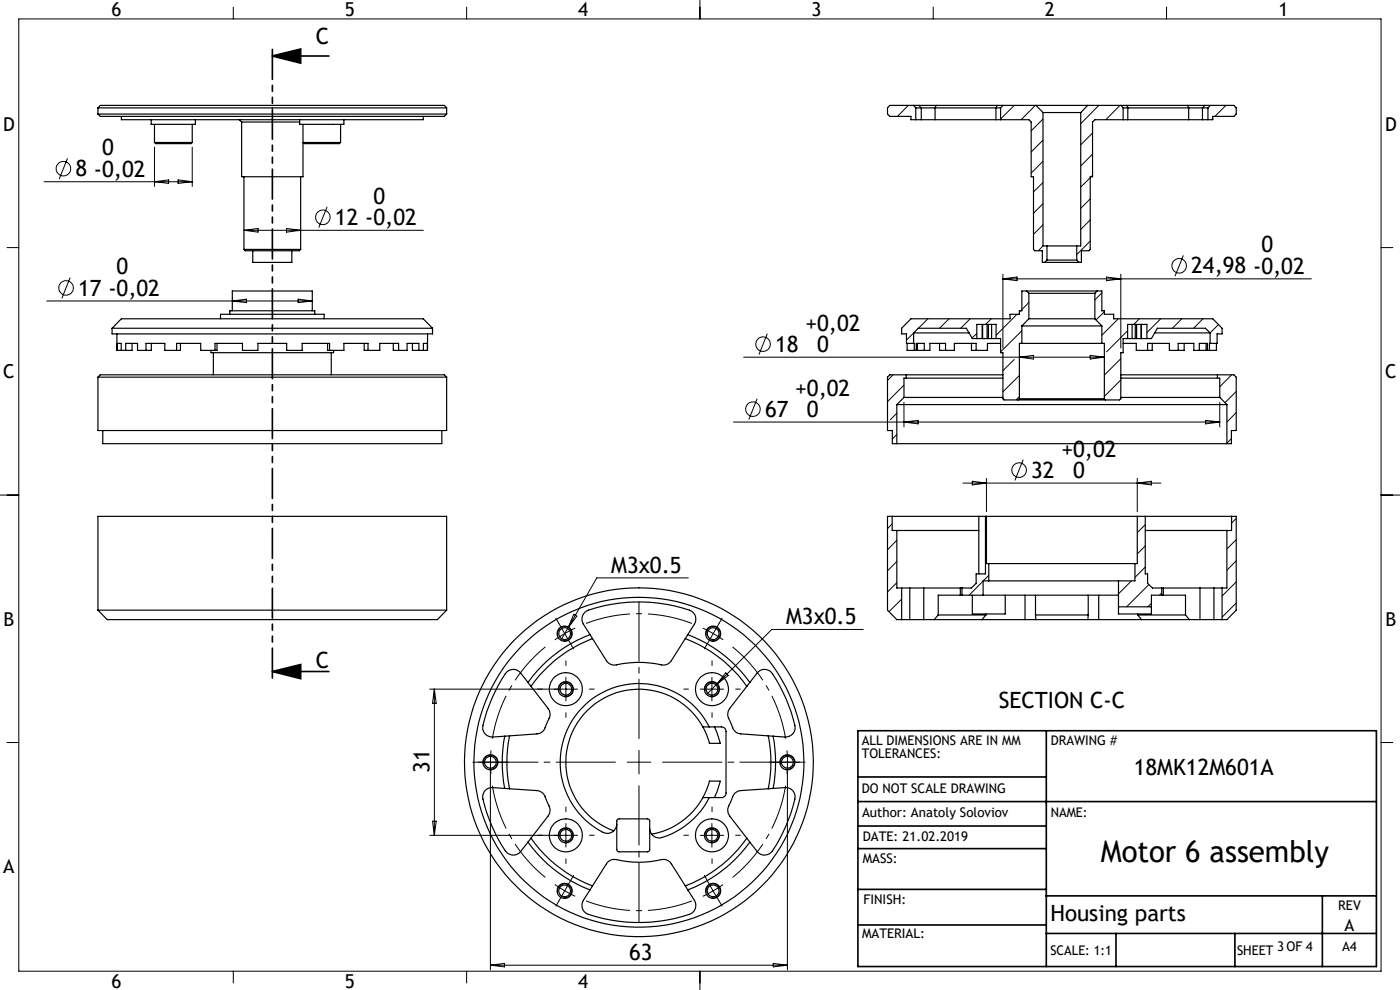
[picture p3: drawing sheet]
<svg xmlns="http://www.w3.org/2000/svg" width="297mm" height="210mm" viewBox="0 0 297 210" stroke-linecap="round" stroke-linejoin="round" font-family="sans-serif">
<g fill="none" stroke="#000" stroke-width=".21">
<path d="M4 4h289v202h-289zM49.5 1.5v2.5M99 1.5v2.5M148.5 0v4M198 1.5v2.5M247.5 1.5v2.5M9.3 38.6h31.5M14.3 33.6l-1.7 4.4M32.8 31.2v8.3M32.8 38.6l3-.4v.7zM37.8 38.2l3 .4-3 .3zM40.8 31.2v8.3"/>
<path d="M192.7 22.4l-2.3 2.3M194.3 25.3l-.1 .1M215.2 22.4l-2.9 2.9M219.6 22.4l-3 3M221.3 25.3l-2.5 2.5M221.3 29.7l-2.5 2.5M221.3 34.2l-2.5 2.5M221.3 38.7l-2 2M231.3 37.7l-2 2M231.8 28.2l-2.5 2.5M231.8 32.7l-2.5 2.5M231.8 37.2l-.3 .3"/>
<path d="M233.1 22.4l-3.8 3.8M237.6 22.4l-3 3M257.3 25.1l-.3 .3M260.1 22.4l-2.4 2.3M1.5 52.5h2.5M14.9 58.9l-1.8 4.4M51.8 48.9h38M51.8 48.9l3-.4v.7zM60.8 48.5l3 .4-3 .3zM69.4 43.9l-1.8 4.4M212.8 58.2v15.6M212.8 59.2h65.4"/>
<path d="M212.8 59.2l3-.4v.7zM221.3 43.2l-2 2M221.3 47.7l-2 2M221.3 52.2l-1 1M231.3 42.2l-2 2M231.3 46.7l-2 2M231.3 51.1l-2.9 2.9M234.7 58.8l3.1 .4-3.1 .3zM237.8 58.2v15.6M251 54.2l-1.7 4.4M293 52.5h2.5M9.9 63.8h56.4"/>
<path d="M49.3 63.8l3-.3v.7zM63.3 63.5l3 .3-3 .4zM157.8 75.8h76.5M162.8 70.8l-1.8 4.4M189.4 79.5l-1.1 1.2M193.8 70.7l-1.5 1.4M196.9 67.6l-2.1 2M201.3 67.6l-2 2M205.8 67.6l-2 2M207.2 70.7l-1 1M210.3 67.6l-1.2 1.2M215.2 76.3l-2.4 2.3"/>
<path d="M215.8 66.7l-4.5 4.4M216.3 75.8l3-.4v.8zM216.3 79.6l-3.5 3.5M216.5 65.9l-.2 .3M216.8 70.2l-4.5 4.4M218.3 64.2l-1.5 1.5M231.3 75.4l3 .4-3 .4zM233.8 62.1l-1.5 1.5M234.3 66.1l-1.8 1.8M237.2 67.6l-3.4 3.5M237.8 76.1l-3.5 3.5M239.2 70.2l-4.5 4.4"/>
<path d="M241.7 67.6l-1.2 1.2M246.2 67.6l-2.9 2.9M250.7 67.6l-2 2M255.2 67.6l-2 2M258.5 68.9l-1.8 1.7M261.3 79.5l-2.5 2.5M155.6 89.5h103.2M160.6 84.6l-1.7 4.4M190.3 87.7l-1.4 1.3M190.3 92.2l-1 .9M191.8 85.3v5.2M191.8 89.5l3-.3v.7z"/>
<path d="M191.8 81.7l-3.5 3.5M216.3 84.1l-.8 .7M217.1 97.5l-1.8 4.4M237.8 80.6l-3.5 3.5M255.8 89.2l3 .3-3 .4zM258.8 85.3v5.2M261.2 93.1l-.9 .9M262.3 83l-2.4 2.4M262.3 87.5l-2 2M0 105h4M189.3 111.1l-1 1M190.3 114.6l-2 2"/>
<path d="M190.3 119.1l-2 2M204.3 102.5h42M206.3 102.1l3 .4-3 .4zM209.3 101.5v7M209.3 113.6l-.2 .2M209.3 118.1l-.2 .2M241.3 101.5v7M241.3 102.5l3-.4v.8zM243 111.3l-1.7 1.7M243 115.8l-1.7 1.7M262.3 110l-1 1M262.3 114.5l-2 1.9"/>
<path d="M262.3 118.9l-2 2.1M293 105h4M118.3 134.8a1.5 1.5 0 0 1 1.3-1.9 1.5 1.5 0 0 1 1.7 1.6 1.5 1.5 0 0 1-1.9 1.3M120.5 133.1l-1.5 2.6M121.7 130.3l.7 .4-1.9 2.4zM146 122.6h-19.4l-6.1 10.5M149.8 134.8a1.5 1.5 0 0 1 1.3-1.9 1.5 1.5 0 0 1 1.7 1.6 1.5 1.5 0 0 1-1.9 1.3M183.1 133.5h-19.4l-13.7 13.7M190.3 123.6l-2 2M191.3 127.1l-2.7 2.6M208.6 123.3l-3 3M209.8 122.1l-1.2 1.1"/>
<path d="M240 123.2l-2.7 2.8M243 120.3l-2.2 2.2M243.7 124l-4.7 4.7M244.3 128l-.8 .7M246.5 125.8l-.5 .5M262.3 123.4l-3 3M262.3 127.9l-3 3M1.5 157.5h2.5M91.2 146.2h31.3M92.1 146.2v31M92.1 146.2l.4 3h-.7zM118.6 146.6a1.5 1.5 0 0 1 1.3-1.9 1.5 1.5 0 0 1 1.6 1.6 1.5 1.5 0 0 1-1.8 1.3"/>
<path d="M120.1 143.7v5M148.6 146.2h4.9M149.6 146.6a1.51 1.51 0 0 1 1.3-1.9 1.51 1.51 0 0 1 1.6 1.6 1.51 1.51 0 0 1-1.9 1.3M151 143.7v5M154 142.7l.5 .6-2.4 1.8zM293 157.5h2.5M91.2 177.2h31.3M91.8 174.2h.7l-.4 3zM102.6 162.1a1.5 1.5 0 0 1 1.3-1.9 1.5 1.5 0 0 1 1.6 1.6 1.5 1.5 0 0 1-1.9 1.4M104 162.7v43M118.6 177.6a1.5 1.5 0 0 1 1.3-1.9 1.5 1.5 0 0 1 1.6 1.6 1.5 1.5 0 0 1-1.8 1.3M120.1 174.7v5"/>
<path d="M148.6 177.2h4.9M149.6 177.6a1.51 1.51 0 0 1 1.3-1.9 1.51 1.51 0 0 1 1.6 1.6 1.51 1.51 0 0 1-1.9 1.3M151 174.7v5M165.6 162.1a1.5 1.5 0 0 1 1.3-1.9 1.5 1.5 0 0 1 1.6 1.6 1.5 1.5 0 0 1-1.8 1.4M167 162.7v43M118.3 189.4a1.51 1.51 0 0 1 1.3-1.9 1.51 1.51 0 0 1 1.7 1.6 1.51 1.51 0 0 1-1.9 1.3M149.8 189.4a1.51 1.51 0 0 1 1.3-1.9 1.51 1.51 0 0 1 1.7 1.6 1.51 1.51 0 0 1-1.9 1.3M150 186.8l1.3 2.2M151.3 189l-2.2 1.1M151.3 189l1.2 2.1M153.4 187.6l-2.1 1.4M49.5 206v2.5"/>
<path d="M99 206v2.5M104 204.7h63M104 204.7l3-.3v.7zM148.5 206v4M164 204.4l3 .3-3 .4z"/>
<circle cx="13.5" cy="35.8" r="1.54"/>
<circle cx="68.5" cy="46.1" r="1.54"/>
<circle cx="250.2" cy="56.4" r="1.55"/>
<circle cx="14" cy="61.1" r="1.54"/>
<circle cx="161.9" cy="73" r="1.54"/>
<circle cx="159.7" cy="86.8" r="1.54"/>
<circle cx="216.2" cy="99.7" r="1.54"/>
</g>
<g fill="none" stroke="#000" stroke-width=".35">
<path d="M57.7 11.9l6.1-1.5v3zM57.7 11.9h12.1M57.7 142.4l6.1-1.4v3zM57.7 142.4h12.1M182 155h110v50h-110zM222 155v50M182 170h110M182 164.8h40M182 175.2h40M182 196.2h40M182 188.7h40M182 180h40"/>
<path d="M222 190h70M222 198h70M236.7 198v7M262 198v7M280.5 190v15"/>
</g>
<path d="M119.8 134.4l-2.1 1.3M119.8 134.4l2.2-1.2M151.3 134.4l-2.2-1.2M151.3 134.4l2.1 1.3M104.1 161.7l.1 2.5M104.1 161.7l.1-2.5M167.1 161.7l-.1-2.5M167.1 161.7l-.1 2.5M119.8 189l2.2 1.1M119.8 189l-2.1-1.4" fill="none" stroke="#000" stroke-width=".21" stroke-dasharray="15.2 1.3 1.3 1.3" stroke-linecap="butt"/>
<path d="M115.7 137.2a31.5 31.5 0 0 0-11.2 19.5M146.8 132.2a31.5 31.5 0 0 0-22.5 0M166.7 156.7a31.5 31.5 0 0 0-11.3-19.5M104.5 166.7a31.5 31.5 0 0 0 11.2 19.4M124.3 191.1a31.5 31.5 0 0 0 22.5 0M155.4 186.1a31.5 31.5 0 0 0 11.3-19.4" fill="none" stroke="#000" stroke-width=".21" stroke-dasharray="15.2 1.3 1.3 1.3" stroke-dashoffset="5.7" stroke-linecap="butt"/>
<path d="M57.8 9.9v134.5" fill="none" stroke="#000" stroke-width=".35" stroke-dasharray="6.3 1.3 1.3 1.3 1.3 1.3" stroke-dashoffset="-.6"/>
<g fill="none" stroke="#000" stroke-width=".21" stroke-dasharray="15.2 1.3 1.3 1.3">
<path d="M118.6 132.2l-.7-1.1M119.8 134.4l-1.2-2.2M119.8 134.4l1.3 2.2M121.1 136.6l.6 1M150.1 136.6l-.7 1M151.3 134.4l1.3-2.2M151.3 134.4l-1.2 2.2M152.6 132.2l.6-1.1M115.1 146.2h-1M120.1 141.2v-1M120.1 151.2v1M125.1 146.2h1"/>
<path d="M146.1 146.2h-1M151.1 141.2v-1M151.1 151.2v1M156.1 146.2h1M101.6 161.7h-1.3M104.1 161.7h-2.5M104.1 161.7h2.5M106.6 161.7h1.2M115.1 177.2h-1M120.1 172.2v-1M125.1 177.2h1M135.6 161.7v-2.5"/>
<path d="M135.6 161.7h-2.5M135.6 161.7v2.5M135.6 161.7h2.5M146.1 177.2h-1M151.1 172.2v-1M156.1 177.2h1M164.6 161.7h-1.3M167.1 161.7h2.5M167.1 161.7h-2.5M169.6 161.7h1.2M118.6 191.1l-.7 1.1M119.8 189l-1.2 2.1"/>
<path d="M119.8 189l1.3-2.2M120.1 182.2v1M121.1 186.8l.6-1.1M150.1 186.8l-.7-1.1M151.1 182.2v1M152.6 191.1l.6 1.1"/>
</g>
<path d="M135.6 156.7v-29M130.6 161.7h-29M135.6 166.7v29M140.6 161.7h29" fill="none" stroke="#000" stroke-width=".21" stroke-dasharray="15.2 1.3 1.3 1.3" stroke-dashoffset="2.6"/>
<path d="M57.7 11.9l6.1-1.5v3zM57.7 142.4l6.1-1.4v3z" fill="#000"/>
<g fill="none" stroke="#000" stroke-width=".25">
<path d="M20.8 24.2h74M20.8 22.9h74M20.8 24.2l.5 .5h73l.5-.5M20.8 22.9l.5-.5h73l.5 .5M20.8 22.9v1.3M25.8 24.7v.7h64v-.7M32.1 25.4v1h9.4v-1M32.8 30.2h8M32.8 30.2l.2 .3h7.5l.3-.3M32.8 26.4v3.8M40.8 26.4v3.8M50.8 25.4l.5 .5"/>
<path d="M51.3 25.9h12.3M51.3 25.9v11.6h13v-11.1M51.8 37.5v15.4M63.6 25.4v1h9.4v-1M63.8 37.5v15.4M64.3 30.2h7.9l-.2 .3h-7.5zM72.2 26.4v3.8M94.8 22.9v1.3M193.8 22.4h1.1M193.8 22.4h-5l-.5 .5v1.3l.5 .5h4.5v.7h1M193.8 22.4l.5 .5M194.3 22.9h1.1"/>
<path d="M194.3 25.4h1.1M194.3 22.9v2.5M194.9 22.4h3.7M194.9 22.4l.5 .5M195.4 22.9h3M195.4 25.4h3M195.4 22.9v2.5M198.4 25.4h12.9M198.4 22.9h12.9M198.4 22.9v2.5M198.6 22.4h12.9M198.6 22.4l-.2 .5"/>
<path d="M211.3 22.9h1M211.3 25.4h1M211.3 22.9v2.5M211.5 22.4h1.3M211.5 22.4l-.2 .5M212.3 22.9v2.5M212.3 25.4h6l.5 .5v11.6h.5v15.4l.2 .3h1.6v2.5h.5M212.8 22.4h7M212.8 22.4l-.5 .5M219.8 22.4h11M219.8 22.4l1.5 1.5M221.3 23.9h8"/>
<path d="M221.3 23.9v28.3h.8M229.3 23.9v28.3h-.9M230.8 22.4h7M230.8 22.4l-1.5 1.5M237.8 22.4h1.2M237.8 22.4l.5 .5M238.3 22.9h1M238.3 25.4h1M238.3 22.9v2.5M238.3 25.4h-6l-.5 .5v11.6h-.5v15.4l-.3 .3h-1.6v2.5h-.5M239 22.4h12.9M239 22.4l.3 .5"/>
<path d="M239.3 22.9v2.5M239.3 25.4h12.9M239.3 22.9h12.9M251.9 22.4h3.7M251.9 22.4l.3 .5M252.2 22.9h2.9M252.2 25.4h2.9M252.2 22.9v2.5M255.1 22.9h1.2M255.1 25.4h1.2M255.1 22.9v2.5M255.6 22.4h1.2"/>
<path d="M255.6 22.4l-.5 .5M256.3 22.9v2.5M256.8 22.4h5l.5 .5v1.3l-.5 .5h-4.5v.7h-1M256.8 22.4l-.5 .5M51.8 52.9h12M51.8 52.9l.2 .3h11.5l.3-.3M53.6 53.2v2.5h8.3v-2.5M221.6 55.7h7.3M222.1 55.2h6.3M222.1 52.2h6.3M222.1 55.2l-.5 .5M222.1 52.2v3"/>
<path d="M228.4 55.2l.5 .5M228.4 52.2v3M23.8 69.6h68M23.8 69.6v1.2h68v-1.2M23.8 69.6l2-2h64l2 2M24.8 70.8l.1 3.5M24.9 74.3v-1.5h.8v1.5M24.9 74.3h.8M25.7 74.3h1M26.7 74.3v-1.5h2.5v1.5h1.8M28 72.8v1.5h-1.3M31 74.3v-1.5h4v1.5h2.5"/>
<path d="M32.1 72.8v1.5h-1.1M37.5 74.3v-1.5h5.1v1.5h3M38.3 72.8v1.5h-.8M44.8 74.3v.5h26v-.5M45.3 74.8v4.7M45.6 74.3v-1.5h5.8v1.5h3.3v-1.5h6.1v1.5h3.3v-1.5h5.8v1.5M46 72.8v1.5h-.4M46.8 67.6v-.9h22v.9M48.8 66.7v-.8h18v.8M49.3 65.9v-4.2h17v4.2M69.5 72.8v1.5h.4M69.9 74.3h3.1v-1.5h5.1v1.5"/>
<path d="M70.3 74.8v4.7M77.3 72.8v1.5h.8M78.1 74.3h2.5v-1.5h4v1.5M83.4 72.8v1.5h1.2M84.6 74.3h1.8v-1.5h2.5v1.5M87.5 72.8v1.5h1.4M88.9 74.3h.9M89.8 74.3v-1.5h.9v1.5M90.7 70.8v3.5h-.9M192.3 79.5h20.5M192.3 79.5h-3.5l-.5 .5v11.3h1v2.8h1M192.3 79.5v.7"/>
<path d="M192.4 72.8v1.5h1.6M193.8 72.8h.2v1.5M193.8 70.6h11.8M193.8 70.6l1-1h10.2l1.3 2.2h.9M193.8 70.6v2.2M194 74.3h.4v-1.5h1.7v1.5M194.6 72.8v1.5h1.5M196.1 74.3h1.2v-1.5h3.3v1.5M199.3 72.8v1.5h1.3M200.6 74.3h1.9v-1.5h4.6v1.5M206.1 72.8v1.5h1M207.2 71.8h1.2"/>
<path d="M207.2 71.8v-3h4.1v3M208.4 71.8h.1M208.4 68.8v3M208.5 71.8h.9M208.5 68.8v3M209.4 71.8h.3M209.4 68.8v3M209.7 71.8h.7M209.7 68.8v3M210.4 71.8h.9M210.4 68.8v3M211.3 71.8h1v3h.5v9.8l.2 .2h3"/>
<path d="M212.3 72.8h-2.8v1.5h-2.4M216.8 69.1h17M216.8 72.8h17M216.8 72.8h-.5v11.8M216.8 69.1v3.7M217.8 61.7h15M217.8 61.7h-1v4.2h-.5v.8h-2v.9h-21l-2 2v1.2h1v2h1.5M217.8 61.7l.5 .5M218.3 67.6h14M218.3 62.2h14M218.3 67.6l-1.5 1.5M218.3 62.2v5.4"/>
<path d="M232.3 67.6l1.5 1.5M232.3 62.2v5.4M232.8 61.7h1v4.2h.5v.8h2v.9h21l2 2v1.2h-1.1v2h-1.5M232.8 61.7l-.5 .5M233.8 72.8h.5v11.8M233.8 69.1v3.7M237.8 79.5h20.5M238.3 72.8h2.8v1.5h2.4M239.2 71.8h1M239.2 71.8h-.9v3h-.5v9.8l-.3 .2h-3M239.2 71.8v-3h4.1v3M240.2 71.8h.6"/>
<path d="M240.2 68.8v3M240.8 71.8h.3M240.8 68.8v3M241.1 71.8h1M241.1 68.8v3M242.1 71.8h.1M242.1 68.8v3M242.1 71.8h1.2M243.5 74.3v-1.5h4.6v1.5h1.8M244.4 72.8v1.5h-.9M244.9 70.6h11.8M249.9 74.3v-1.5h3.4v1.5h1.1"/>
<path d="M251.2 72.8v1.5h-1.3M254.4 74.3v-1.5h1.8v1.5h.4M255.9 72.8v1.5h-1.5M256.7 72.8h-.1v1.5M256.7 70.6l-1-1h-10.2l-1.2 2.2h-1M256.7 70.6v2.2M258.1 72.8v1.5h-1.5M258.3 79.5h3.5l.5 .5v11.3h-1.1v2.8h-.9M258.3 79.5v.7M20.8 80l.5-.5h73l.5 .5M20.8 80h74M20.8 80v11.3h74v-11.3"/>
<path d="M21.8 91.3v2.8h71.9v-2.8M190.3 85.8h70M190.3 94.1h70M190.3 85.8v8.3M191.8 84.3h21M191.8 84.3l-1.5 1.5M192.3 80.2h20.5M192.3 80.2h-.5v4.1M216 84.8h18.5M216.3 84.6h18M216.3 84.6l-.3 .2M234.3 84.6l.2 .2"/>
<path d="M237.8 84.3h21M237.8 80.2h20.5M258.3 80.2h.5v4.1M258.8 84.3l1.5 1.5M260.3 85.8v8.3M189.3 109.5h18.3M189.3 109.5h-1v19.9l2 2h1M189.3 109.5v3h1M190.3 112.5h17.3M190.3 112.5v12.2h1M207.6 109.5h1.5M207.6 109.5v12.2"/>
<path d="M209.1 109.5h.2M209.1 109.5v12.2h-2v2l-1 1h-2M209.3 109.5h32M209.3 109.5v10h.5M209.8 119.5h31M209.8 119.5v3.7M240.8 119.5v3.7h-3.5M241.3 109.5h1.7M241.3 109.5v10h-.5M243 109.5h18.3M243 112.5h17.3M243 109.5v12.2h.5v2l1 1h2"/>
<path d="M260.3 112.5v12.2h-1M261.3 109.5h1v19.9l-2 2h-1M261.3 109.5v3h-1M20.8 129.4v-19.9h74v19.9M20.8 129.4h74M20.8 129.4l2 2h70l2-2M125.2 134.6a28.7 28.7 0 0 0-13.2 10.2M125.2 134.6l-1.4-2.2a2 2 0 0 1 1-3 33.4 33.4 0 0 1 21.8 .2 1.98 1.98 0 0 1 .7 2.8l-1.4 2.2M125.2 134.6l.5 .9M125.7 135.5a28.4 28.4 0 0 0-13.1 10.1M125.7 135.5l3 4.7a1.99 1.99 0 0 0 2.1 .8 24.4 24.4 0 0 1 10.1 .1l.9-.3 .4-.4 3.2-4.9M145.4 135.5a28.4 28.4 0 0 1 13 10.1"/>
<path d="M145.9 134.6a28.7 28.7 0 0 1 13.2 10.2M145.9 134.6l-.5 .9M191.3 131.4h1.7M191.3 124.7h1.7M191.3 124.7v6.7M193 131.4h3M193 124.7h3M193 124.7v6.7M196 131.4h2.2M196 124.7h7.7M196 124.7v6.7M199 130.4h10.2"/>
<path d="M199 130.4l-.8 1M203.7 126.3h.4M203.7 124.7h.4M203.7 126.3h-4.7v4.1M203.7 124.7v1.6M204.1 126.3h4.5M204.1 124.7v1.6M206.3 126.3v3.9h7v-3.9M208.3 131.4h9.2M208.6 126.3h28.7M209.2 130.4l-.9 1h-10.1M209.2 130.2v.2"/>
<path d="M209.8 123.2h27.5M209.8 123.2h-1.2v3.1M217.5 131.4h2.2M217.5 126.3v5.1M219.7 130.4h11.2M219.7 126.3v4.1M219.7 130.4v1M219.7 131.4h11.1M230.8 131.4h2.3M230.9 126.3v4.1M230.9 130.4l-.1 1M233.1 131.4h9.2"/>
<path d="M233.1 126.3v5.1M237.3 123.2v7h7v-3.9h2.2M237.3 128.7h7M241.4 130.4h10.1M241.4 130.4l.8 1h10.1M241.4 130.2v.2M246.5 126.3h.3M246.5 124.7h.3M246.5 124.7v1.6M246.8 124.7h7.8M246.8 126.3h4.7v4.1M246.8 124.7v1.6"/>
<path d="M251.5 130.4l.8 1M252.3 131.4h2.3M254.6 131.4h2.9M254.6 124.7h2.9M254.6 124.7v6.7M257.5 131.4h1.8M257.5 124.7h1.8M257.5 124.7v6.7M259.3 124.7v6.7M107.1 156.2a29.2 29.2 0 0 0 0 11M108.1 156.1a28.2 28.2 0 0 0 0 11.2M112 144.8l-1.5-2a1.98 1.98 0 0 0-3.3 .1 32.4 32.4 0 0 0-4.8 11.4 1.99 1.99 0 0 0 2.1 2l3.6-.2"/>
<path d="M112 144.8l.6 .8M112.6 145.6l3.7 4.7a2.33 2.33 0 0 1-.2 2.8l-.2 .5a2.34 2.34 0 0 1-2 2.1l-5.8 .4M149.1 154.2h3.9a.96 .96 0 0 1 1 1v13a.96 .96 0 0 1-1 1h-3.9M149.1 154.2a15.5 15.5 0 0 0-25.3-2.6 15.5 15.5 0 0 0 6.4 24.6M149.1 154.2l.8 1.7 .6 1.8h2.3l-.7-2.2-.5-1.3M150.5 154.2a16.7 16.7 0 0 0-26.8-4.2 16.7 16.7 0 0 0 4.6 26.7 1.99 1.99 0 0 0 2.5-1.9M158.4 145.6l-3.6 4.7a2.33 2.33 0 0 0 .1 2.8l.3 .5a2.34 2.34 0 0 0 2 2.1l5.8 .4M159.1 144.8l1.5-2a1.98 1.98 0 0 1 3.3 .1 32.4 32.4 0 0 1 4.8 11.4 1.99 1.99 0 0 1-2.2 2l-3.5-.2M159.1 144.8l-.7 .8M163 156.1a28.2 28.2 0 0 1 0 11.2M164 156.2a29.2 29.2 0 0 1 0 11M112 178.6a28.9 28.9 0 0 0 13.2 10.2"/>
<path d="M112.6 177.8a27.7 27.7 0 0 0 13.1 10.1M112.6 177.8l3.7-4.7a2.33 2.33 0 0 0-.2-2.9l-.2-.5a2.34 2.34 0 0 0-2-2l-9.4-.6a1.97 1.97 0 0 0-2.1 2.4 33.1 33.1 0 0 0 5.1 11.3 1.98 1.98 0 0 0 3-.2l1.5-2M112.6 177.8l-.6 .8M130.9 173.9l.3-.2 6.4 .1 .2 .3v6.4l-.4 .2-6.3-.1-.3-.3zM149.1 169.2a15.6 15.6 0 0 1-10.8 7.7M149.1 169.2l.8-1.7 .6-1.8h2.3l-.7 2.2-.5 1.3M150.5 169.2a16.7 16.7 0 0 1-10.5 8.6 2.05 2.05 0 0 1-2.2-2.1M158.4 177.8a27.7 27.7 0 0 1-13 10.1M158.4 177.8l.7 .8M159.1 178.6a28.9 28.9 0 0 1-13.2 10.2M163 167.3l3.5-.2a1.97 1.97 0 0 1 2.1 2.4 33.1 33.1 0 0 1-5 11.3 1.98 1.98 0 0 1-3-.2l-1.5-2M163 167.3l-5.8 .4a2.26 2.26 0 0 0-2 2l-.3 .5a2.41 2.41 0 0 0-.1 2.9l3.6 4.7"/>
<path d="M125.2 188.8l-1.4 2.2a2 2 0 0 0 1 2.9 33.7 33.7 0 0 0 21.8-.1 2.03 2.03 0 0 0 .7-2.8l-1.4-2.2M125.7 187.9l3-4.7a1.99 1.99 0 0 1 2.1-.9 22.9 22.9 0 0 0 10.1 0l.6 .1 .7 .6 3.2 4.9M125.7 187.9l-.5 .9M145.4 187.9l.5 .9"/>
<circle cx="119.8" cy="134.4" r="1.6"/>
<circle cx="119.8" cy="134.4" r="1.26"/>
<circle cx="151.3" cy="134.4" r="1.6"/>
<circle cx="151.3" cy="134.4" r="1.26"/>
<circle cx="120" cy="146.2" r="1.26"/>
<circle cx="120" cy="146.2" r="3.5"/>
<circle cx="120" cy="146.2" r="1.61"/>
<circle cx="151" cy="146.2" r="1.25"/>
<circle cx="151.1" cy="146.2" r="3.5"/>
<circle cx="151.1" cy="146.2" r="1.61"/>
<circle cx="104" cy="161.7" r="1.24"/>
<circle cx="104" cy="161.7" r="1.59"/>
<circle cx="120" cy="177.2" r="1.25"/>
<circle cx="120" cy="177.2" r="3.5"/>
<circle cx="120" cy="177.2" r="1.6"/>
<circle cx="135.5" cy="161.7" r="35"/>
<circle cx="135.5" cy="161.7" r="37"/>
<circle cx="151" cy="177.2" r="1.24"/>
<circle cx="151" cy="177.2" r="3.5"/>
<circle cx="151.1" cy="177.2" r="1.6"/>
<circle cx="167" cy="161.7" r="1.6"/>
<circle cx="167" cy="161.7" r="1.24"/>
<circle cx="119.8" cy="189" r="1.25"/>
<circle cx="119.8" cy="189" r="1.6"/>
<circle cx="151.3" cy="189" r="1.25"/>
<circle cx="151.3" cy="189" r="1.6"/>
</g>
<text font-size="6.3" x="233.5" y="182.9">Motor 6 assembly</text>
<g font-size="4.7">
<text x="67" y="9.4">C</text>
<text x="21.7" y="32.9">0</text>
<text x="16" y="37.4">8 -0,02</text>
<text x="71.1" y="47.7">12 -0,02</text>
<text x="79.2" y="43.2">0</text>
<text x="267.6" y="53.5">0</text>
<text x="24.7" y="58.2">0</text>
<text x="252.7" y="58">24,98 -0,02</text>
<text x="16.6" y="62.7">17 -0,02</text>
<text x="170.9" y="70.2">+0,02</text>
<text x="164.4" y="74.6">18</text>
<text x="173.3" y="74.7">0</text>
<text x="168.7" y="83.9">+0,02</text>
<text x="162.3" y="88.4">67</text>
<text x="171.2" y="88.5">0</text>
<text x="218.8" y="101.3">32</text>
<text x="225.2" y="96.9">+0,02</text>
<text x="227.7" y="101.4">0</text>
<text x="129.7" y="121.5">M3x0.5</text>
<text x="166.8" y="132.5">M3x0.5</text>
<text x="67" y="141.7">C</text>
<text x="211.9" y="150.2">SECTION C-C</text>
<text x="91.1" y="163.9" transform="rotate(-90 91.1 163.9)">31</text>
<text x="240.5" y="164.3">18MK12M601A</text>
<text x="222.8" y="195.3">Housing parts</text>
<text x="133.5" y="203.7">63</text>
</g>
<g font-size="4.1">
<text x="23.7" y="3.4">6</text>
<text x="73.2" y="3.4">5</text>
<text x="122.7" y="3.4">4</text>
<text x="172.2" y="3.4">3</text>
<text x="221.7" y="3.4">2</text>
<text x="271.2" y="3.4">1</text>
<text x=".7" y="27.8">D</text>
<text x="293.8" y="27.8">D</text>
<text x=".7" y="80.3">C</text>
<text x="293.9" y="80.3">C</text>
<text x=".7" y="132.8">B</text>
<text x="293.9" y="132.8">B</text>
<text x=".7" y="185.3">A</text>
<text x="23.7" y="209.6">6</text>
<text x="73.2" y="209.6">5</text>
<text x="122.7" y="209.6">4</text>
</g>
<text font-size="3.5" x="285.2" y="197.4">A</text>
<g font-size="2.8">
<text x="182.8" y="158">ALL DIMENSIONS ARE IN MM</text>
<text x="182.8" y="160.8">TOLERANCES:</text>
<text x="222.9" y="157.9">DRAWING #</text>
<text x="182.8" y="168.2">DO NOT SCALE DRAWING</text>
<text x="182.9" y="173.4">Author: Anatoly Soloviov</text>
<text x="222.9" y="173.4">NAME:</text>
<text x="183" y="178.4">DATE: 21.02.2019</text>
<text x="183" y="183.1">MASS:</text>
<text x="183.2" y="191.7">FINISH:</text>
<text x="283.9" y="193">REV</text>
<text x="182.9" y="198.9">MATERIAL:</text>
<text x="222.8" y="202.7">SCALE: 1:1</text>
<text x="262.4" y="202.7">SHEET</text>
<text x="270.9" y="201.7">3 OF 4</text>
<text x="284.7" y="201.7">A4</text>
</g>
</svg>
